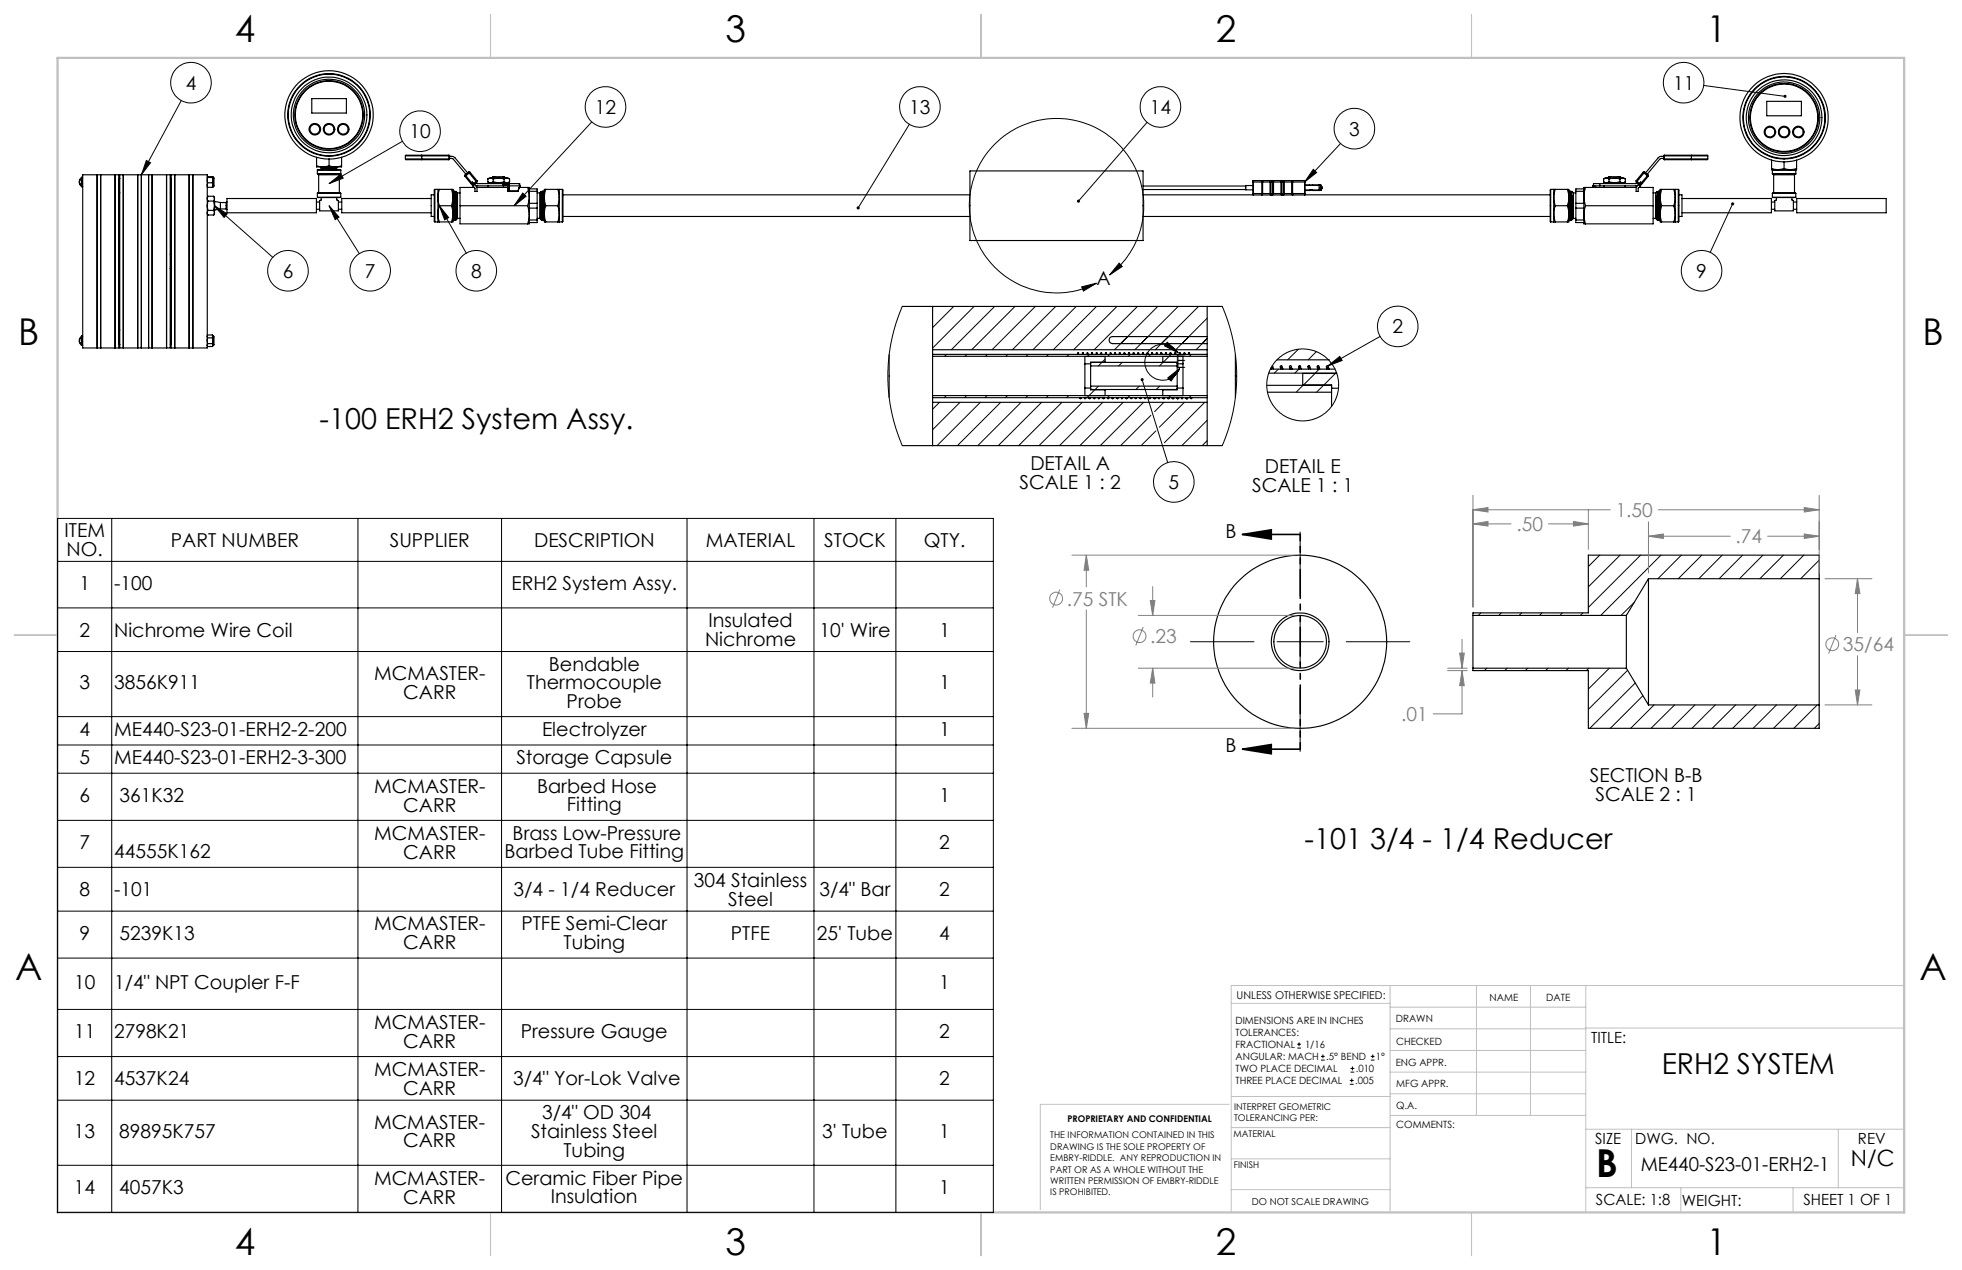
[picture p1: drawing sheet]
<svg xmlns="http://www.w3.org/2000/svg" width="432mm" height="279mm" viewBox="0 0 432 279" stroke-linecap="round" stroke-linejoin="round" font-family="sans-serif">
<g fill="none" stroke="#c0c0c0" stroke-width=".22">
<path d="M305.9 216.8v49.9M324.9 216.8v28.6M336.8 216.8v28.6M349 216.8v49.9M419.1 216.8h-148.1v49.9M271 220.7h34.9M305.9 231.1h43.1M305.9 226.3h43.1M305.9 221.6h43.1M305.9 235.9h43.1M349 226.2h70.1M270.5 243h-41.5v23.2"/>
<path d="M271 255h34.9M271 248.1h35M271 241.2h35M305.9 240.6h43.1M306 245.4h43M349 248.4h70.1M359.1 248.4v12.9M404.6 248.4v12.9M271 261.7h34.9M349 261.3h70.1M369.9 261.3v5.4M394.6 261.3v5.4"/>
</g>
<path d="M108 3.2v9.5M215.9 3.2v9.5M323.8 3.2v9.5M3.1 139.7h9.6M419.1 139.7h9.5M108 266.7v9.6M215.9 266.7v9.6M323.8 266.7v9.6" fill="none" stroke="#c0c0c0" stroke-width=".25"/>
<path d="M12.7 12.7h406.4v254h-406.4z" fill="none" stroke="#c0c0c0" stroke-width=".5"/>
<g fill="none" stroke="#000" stroke-width=".25">
<path d="M17.5 40v.1M17.5 39.9v.1M17.5 39.6v.3M17.5 39.6h.1M18 39h.1M18 39l-.5 .6M18 39v2.1M18.1 39l.1 .1M18.1 39v2.1M18.2 38.5h7.9v38.1h-7.9zM21.4 38.5v38.1M22.2 38.5v38.1"/>
<path d="M25.3 38.5v38.1M26.1 39.3v3.1M26.1 39.3h.1M26.1 39.3h.3M26.4 38.5h11.1v38.1h-11.1zM27.1 38.5v38.1M30.3 38.5v38.1M31.1 38.5v38.1M32.7 38.5v38.1M33.5 38.5v38.1M36.7 38.5v38.1M37.5 39.3h.2"/>
<path d="M37.6 39.3v36.5M37.7 38.5h7.9v38.1h-7.9zM38.5 38.5v38.1M41.6 38.5v38.1M42.4 38.5v38.1M45.7 39.1v1.1M45.7 39.1h1M46.7 39.1l.1 .5M46.8 38.9l.3 .3v1.7l-.3 .2M46.8 39.6v1.1M46.8 38.9v.7M46.8 39.6l-.1 .6"/>
<path d="M46.8 38.9h-1.1v.2M46.8 38.9l-.1 .2M68.6 21.7h7.6v3.2h-7.6zM69.7 36.5l1.3 .2M69.7 36.5v.2h1.3M69.7 34.6v1.9M69.8 37.4h5.2M69.8 38.2h5.2M69.8 37.4v.8M70 38.3l.1 .2M70.1 38.5h4.6M70.1 38.5v3.9"/>
<path d="M70.7 36.7l.2 .2M70.7 37.1l.2 .2M70.9 36.9l-.2 .2M70.9 36.9h.1M71 36.7h2.8M71.1 36.7l-.4 .1 .5-.1M72.4 36.5l-1.4 .2M72.4 36.5l1.4 .2M72.4 35v1.5M73.9 37.1l.2 .2M73.9 36.8l-3 .1M73.9 37.1l-2.9 .2"/>
<path d="M73.9 37.1h.1M73.9 36.8l.2 .1M74.1 37.3h-.5M74.1 37.3h-.4M74.1 37.3h-.1M74.1 36.9l-.2 .2M74.1 36.9l-3.4 .2M74.1 37.3h-1.6M74.1 36.9h.1M74.1 37.3h.1M74.7 38.5v3.9M74.8 38.3l-.1 .2"/>
<path d="M75 37.4v.8M75.2 36.5l-1.4 .2M75.2 36.5v.2h-1.4M75.2 34.6v1.9M89.2 35l.2 .1h3.4M89.2 34.3h3.6M89.2 35h3.6M89.2 34.3v.7M92.8 34.1h-3.5l-.1 .2M92.8 34.1v.2M92.8 35v.1M92.8 34.1h6"/>
<path d="M92.8 34.3h6M92.8 35h6M92.8 35.1h6M92.8 34.3v.7M98.8 34.1v.2M98.8 35v.1M98.8 35h.2M98.8 34.3h.2M98.8 34.1l.2 .2M98.8 34.3v.7M99 35l-.2 .1M99 34.9h.7l2.9 3.4"/>
<path d="M99 34.4h.7l.4 .2 2.8 3.4M99 34.3v.7M102.3 38.8l1.3 1.6M102.4 38.5l-.1 .3M102.4 38.5l.1 .2M102.5 38.7l-.2 .1M102.5 38.7l1.3 1.5M103.1 37.9l.2 .2M103.1 37.9h.3M103.1 37.9l-.7 .6M103.3 38.1l-.8 .6M103.3 38.1l1.5 1.8"/>
<path d="M103.4 37.9l-.1 .2M103.4 37.9l1.6 1.8M104.8 39.9l.1 .2M104.8 39.9l-.6 .5M105 39.7l-.2 .2M105 39.7l-.1 .4M107.4 39.4v.6M107.9 39.2l-.5 .2M107.9 39.2l.6 .2M107.9 39.2h1.8M108.3 39.1h.3M108.3 39.1v.1"/>
<path d="M108.5 39.4v.6M108.6 39.1v.1M108.9 38.9h-.4l-.2 .2M108.9 38.9l-.3 .2M108.9 38.9h1.7M109.7 39.2l-1.2 .2M109.7 39.2l1.2 .2M109.7 39.2h1.8M110.6 38.9h.4l.2 .2M110.6 38.9l.2 .2M110.8 39.1h.4M110.8 39.1v.1"/>
<path d="M110.9 39.4v.6M111.2 39.1v.1M111.5 39.2l-.6 .2M111.5 39.2l.6 .2M112.1 39.4v.6M213.5 37.6h38.1v15.3h-38.1zM275.8 39.7v.3M275.8 39.7h1.9M277.7 39.7v.3M277.7 39.7l.2 .3M277.7 39.7h2.1M279.8 39.7l-.3 .3"/>
<path d="M279.8 39.7l-.1 .3M279.8 39.7h.2M280 39.7l.1 .3M280 39.7l.3 .3M280 39.7h2.2M282.2 39.7l-.3 .3M282.2 39.7l-.1 .3M282.2 39.7h.2M282.4 39.7l.1 .3M282.4 39.7l.2 .3M282.4 39.7h2.1M284.5 39.7l-.2 .3"/>
<path d="M284.5 39.7v.3M284.5 39.7h2.6M287.1 39.7v.3M287.1 39.7l.1 .3M352.9 39.4v.6M353.5 39.2l-.6 .2M353.5 39.2l.6 .2M353.5 39.2h1.8M353.9 39.1h.3M353.9 39.1v.1M354.1 39.4v.6M354.2 39.1v.1"/>
<path d="M354.5 38.9h-.5l-.1 .2M354.5 38.9l-.3 .2M354.5 38.9h1.7M355.3 39.2l-1.2 .2M355.3 39.2l1.2 .2M355.3 39.2h1.8M356.2 38.9h.4l.2 .2M356.2 38.9l.2 .2M356.4 39.1h.4M356.4 39.1v.1M356.5 39.4v.6M356.8 39.1v.1"/>
<path d="M357.1 39.2l-.6 .2M357.1 39.2l.6 .2M357.7 39.4v.6M360.1 39.7l.2 .2M360.1 39.7v.4M360.3 39.9l-.2 .2M360.3 39.9l.5 .5M361.6 37.9l.2 .2M361.6 37.9h.4M361.6 37.9l-1.5 1.8M361.8 38.1l-1.5 1.8M361.8 38.1l.7 .6"/>
<path d="M362 37.9l-.2 .2M362 37.9l.7 .6M362.5 38.7l.2 .1M362.5 38.7l-1.2 1.5M362.7 38.5l-.2 .2M362.7 38.5v.3M362.7 38.8l-1.2 1.6M366.1 35h.2M366.1 35l.2 .1M366.1 34.3h.2M366.1 34.4h-.8l-.3 .2-2.8 3.4M366.1 34.9l-.8 .1-2.8 3.3"/>
<path d="M366.1 34.3v.7M366.3 35v.1M366.3 34.1l-.2 .2M366.3 34.1v.2M366.3 34.3v.7M366.3 34.1h6M366.3 34.3h6M366.3 35h6M366.3 35.1h6M372.3 34.1h3.5v.2M372.3 34.1v.2M372.3 35v.1"/>
<path d="M372.3 34.3h3.5M372.3 35h3.5M372.3 34.3v.7M375.8 35l-.1 .1h-3.4M375.8 34.3v.7M388.8 22.3h7.7v3.2h-7.7zM389.9 37.1l1.4 .2M389.9 35.2v2.1h1.4M390.1 38.2h5.1M390.1 37.4h5.1M390.1 37.4v.8M390.2 37.3l-.1 .1"/>
<path d="M390.3 38.3v.2M390.3 38.5h4.6M390.3 38.5v3.9M391.3 37.3h2.7M392.6 37.1l-1.3 .2M392.6 37.1l1.4 .2M392.6 35.6v1.5M394.9 38.5v3.9M395 38.3l-.1 .2M395.1 37.3l.1 .1M395.2 37.4v.8M395.4 37.1l-1.4 .2"/>
<path d="M395.4 37.1v.2h-1.4M395.4 35.2v1.9M17.5 40.2v.3M17.5 40.1v.1M17.5 40.5l.5 .6M17.5 40.5h.1M18 41.1h.1M18.2 41l-.1 .1M26.1 42.4h.1M26.1 42.4h.3M37.5 42.4h.2M37.5 55.9h.1"/>
<path d="M37.5 59.1h.1M45.6 47l.2 .3M45.6 41.1l.1 .1M45.7 40.2v1M45.7 40.2h1M45.7 41.2h1M45.8 46.3l-.2 .5 .2 .5M45.8 44.2l-.2 1.1 .2 1M45.8 43.2l-.2 .5 .2 .5M45.8 43.2l-.2 .3M45.8 46.3h1.2M45.8 47.3h1.2"/>
<path d="M45.8 44.2h1.2M45.8 43.2h1.2M46.7 40.2l.1 .5M46.8 40.7v.4M46.8 41.1l-.1 .1M46.8 40.7l-.1 .5M47 46.3l.2 .5M47 44.2l.2 1.1M47 43.2l.2 .5M47.2 44.2v.1M47.2 46.8l-.2 .5M47.2 45.3l-.2 1"/>
<path d="M47.2 43.7l-.2 .5M47.2 45.3v1.5M47.2 43.7v1.6M47.2 46.2h.1M47.2 44.3v1.9M47.2 44.3l1.3 .3M48.5 44.6v1.4M48.5 46l-1.3 .2M48.5 44.6h1.3M48.5 46h1.3M49.8 46h.1M49.8 44.6v1.4"/>
<path d="M49.8 44.5v.1M50 44.4v1.7M50 43.7h19.6v3.1h-19.6zM69.6 44.5h.7M69.6 46h.7M69.8 42.5h5.2M69.8 43.4h5.2M69.8 42.5v.9M70.1 42.4l-.1 .1M70.1 42.4h4.6M70.7 43.5v.6h-.4v2.3h4.2v-2.3h-.3l-.1-.6M74.5 44.5h.7"/>
<path d="M74.5 46h.7M74.7 42.4l.1 .1M75 42.5v.9M94.9 43.7h-19.7v3.1h19.7M95.6 42.9h-.7v4.7h.7M95.7 41.7v7.1M95.7 41.7l-.1 .1v6.9l.1 .1M95.7 48.8h.7M95.7 41.7h.7M96.4 43.5l.3 1.8M96.4 43.5v3.5M96.4 47l.3 1.8"/>
<path d="M96.4 47v1.8M96.4 41.7v1.8M96.4 48.8h.3M96.4 41.7h.3M96.7 41.7l-.3 1.8M96.7 45.3l-.3 1.7M96.7 48.8h2.7M96.7 41.7h2.7M96.7 45.3h2.7M99.4 41.7l.3 1.8M99.4 45.3l.3 1.7M99.4 41.7h.3v1.8"/>
<path d="M99.7 43.5l-.3 1.8M99.7 47l-.3 1.8M99.7 43.5v3.5M99.7 47v1.8h-.3M99.7 42.8l.1 5.4M99.7 44.7l.1 3.5M99.8 42.1l-.1 .2M99.8 48.2l-.1 .2M99.8 42.1l.1 6.3M99.8 42.1h.1M99.8 48.2h.1M99.8 48.2l.1 .2"/>
<path d="M99.8 42.1l.1 .2M99.8 42.1l.2 6.3M99.9 42.3l.2 5.9M99.9 48.4h.1M99.9 42.3h.1M100 42.3l.1 5.9M100.1 42.1l-.1 .2M100.1 48.2l-.1 .2M100.1 42.1l.2 6.3M100.1 42.1h.1M100.1 48.2h.1M100.1 48.2l.2 .2"/>
<path d="M100.1 42.1l.2 6.3 .1-.2M100.1 42.1l.2 .2M100.3 42.3l.1 5.9M100.3 48.4h.1M100.3 42.3h.1M100.4 42.2l-.1 .1M100.4 42.1l.1 6.1M100.4 42.1l.3 .3M100.4 48.2h.1M100.7 42.4v5.6M100.7 42.4h.5M100.7 48h.5"/>
<path d="M100.7 48l-.2 .3M101.2 45.3h14.9M103.6 40.4l.6 .6M103.8 40.2l.4 .5M103.8 40.2l.2-.2 .4 .5M103.8 40.2l-.2 .2M104.2 41l.3 .4v.7h.5v-.9M104.2 40.7v.3M104.4 40.5l.7 .4h6.7M104.4 41.2h-3.2v8h14.9M104.4 40.5l-.2 .2M104.4 40.5l.6 .7"/>
<path d="M104.7 40.2l.3 .2h6.8M104.9 40.1l-.5 .4M105 41.2h6.8M107.4 40l.5 .2M107.4 40.9v.3M107.9 40.2v.2M107.9 40.2h1.8M108.5 40l-.6 .2M108.5 40l1.2 .2M109.7 40.2h1.8M110.7 40.7l.1 .2M110.7 40.7h1.1"/>
<path d="M110.7 40.5v.2M110.7 40.5h1M110.8 40.4l-.1 .1M110.9 40l-1.2 .2M110.9 40l.6 .2M111.5 40.2v.2M111.7 40.5l.3 .4M111.8 42l.1 .1M111.8 42h.1M111.8 40.4l.3 .2v.3M111.8 40.4l-.1 .1M111.8 40.4h2.3"/>
<path d="M111.8 40.7v1.3M111.8 42h.2M111.9 42.1h.2M112 40.9h.1M112 42h.1M112 42l.1 .1M112 40.9v1.1M112.1 42.1h1.8M112.1 40.9h2.3M112.1 42v.1M112.1 42h1.9M112.1 40.9v1.1"/>
<path d="M112.1 40l-.6 .2M114 42l-.1 .1M114 42h.1M114.1 40.4l.2 .1 .1 .4M114.1 40.4h.3v.2M114.3 41.2h1.8M114.4 41l-.4 1M114.4 40.9v.1M114.4 41l-.1 .1M114.4 41h.1M116.1 45.3l.4 1.9M116.1 41.2l.4 2.1"/>
<path d="M116.1 41.2h.4v.4M116.5 47.2l-.4 2M116.5 43.3l-.4 2M116.5 43.3v1.4M116.5 44.7v1.1M116.5 45.8v1.4M116.5 41.6v.5M116.5 42.1v1.2M116.5 48.4v.6M116.5 49v.2h-.4M116.5 47.2v1.2M116.5 41.6h1.7v.5"/>
<path d="M116.5 42.1h1.7M116.5 48.4h1.7M116.5 45.8h1.7M116.5 44.7h1.7M118.2 44.7v1.1M118.2 48.4v.6h-1.7M118.2 42.4h.6M118.2 48h.6M118.2 42.1v2.6M118.2 45.8v2.6M118.8 42.4v5.6M118.8 48l.2 .3"/>
<path d="M119 48.2h.1M119.1 48.2l.1 .2M119.1 42.2l.1 .1M119.1 42.1l-.1 6.1M119.1 42.1l-.3 .3M119.2 42.3l-.2 5.9M119.2 48.4h.1M119.2 42.3h.1M119.2 42.3l-.1 5.9M119.3 48.2l-.1 .2M119.3 42.1l-.1 .2M119.3 42.1l-.1 6.3"/>
<path d="M119.3 42.1h.1M119.3 48.2h.1M119.4 42.1l.1 .2M119.4 48.2l.1 .2M119.4 42.1l-.2 6.3M119.5 42.3l-.2 5.9M119.5 48.4h.1M119.5 42.3h.1M119.6 42.3l-.2 5.9M119.7 48.2l-.1 .2M119.7 42.1l-.1 .2M119.7 42.1l-.2 6.3"/>
<path d="M119.7 42.1h.1M119.7 48.2h.1M119.7 42.1l.1 .2M119.7 48.2l.1 .2M119.7 42.1l-.1 6.3M119.8 43.5l.3 1.8M119.8 47l.3 1.8M119.8 43.5v3.5M119.8 47v1.8h.3M119.8 42.8l-.1 5.4M119.8 44.7l-.1 3.5M120.1 41.7l-.3 1.8"/>
<path d="M120.1 45.3l-.3 1.7M120.1 41.7h-.3v1.8M120.1 48.8h2.7M120.1 41.7h2.7M120.1 45.3h2.7M122.8 41.7l.3 1.8M122.8 45.3l.3 1.7M122.8 41.7h.3M122.8 48.8h.3M123.1 43.5l-.3 1.8M123.1 47l-.3 1.8M123.1 43.5v3.5"/>
<path d="M123.1 41.7v1.8M123.1 47v1.8M123.1 48.8h.7M123.1 41.7h.7M123.8 41.7v7.1M123.8 41.7l.1 .1v6.9l-.1 .1M123.9 42.9h89.6M123.9 47.6h89.6M251.6 40.9h22.6M251.6 41.7h22.6M251.6 42.9h24.2M251.6 47.6h89.6"/>
<path d="M275.8 42.6v.3M275.8 42.6h.1M275.8 40h.1M275.8 40.8h-1.6v1h1.6M275.8 40v2.6M275.8 40h1.9M275.8 42.9h1.9M275.8 42.6h1.9M277.7 42.9h2.1M277.7 42.6v.3M277.7 42.6h.2M277.7 40h.2"/>
<path d="M277.7 40v2.6M277.9 42.6l-.2 .3M277.9 40h1.6M277.9 42.6h1.6M277.9 40v2.6M279.5 40h.2M279.5 42.6l.3 .3M279.5 42.6h.2M279.5 40v2.6M279.7 42.6l.1 .3M279.7 40h.4M279.7 42.6h.4"/>
<path d="M279.7 40v2.6M279.8 42.9h.2M280 42.9h2.2M280.1 42.6l-.1 .3M280.1 40h.2M280.1 42.6h.2M280.1 40v2.6M280.3 42.6l-.3 .3M280.3 40h1.6M280.3 42.6h1.6M280.3 40v2.6M281.9 42.6l.3 .3"/>
<path d="M281.9 42.6h.2M281.9 40h.2M281.9 40v2.6M282.1 42.6l.1 .3M282.1 40h.4M282.1 42.6h.4M282.1 40v2.6M282.2 42.9h.2M282.4 42.9h2.1M282.5 42.6l-.1 .3M282.5 40h.1M282.5 42.6h.1"/>
<path d="M282.5 40v2.6M282.6 42.6l-.2 .3M282.6 40h1.7M282.6 42.6h1.7M282.6 40v2.6M284.3 40h.2M284.3 42.6l.2 .3M284.3 42.6h.2M284.3 40v2.6M284.5 42.6v.3M284.5 40h2.6M284.5 42.6h2.6"/>
<path d="M284.5 40v2.6M284.5 42.9h2.6M287.1 42.6v.3M287.1 40h.1M287.1 42.6h.1M287.1 40v2.6M287.2 42.6l-.1 .3M287.2 40.8h3.1M287.2 41.8h3.1M287.2 40.7h1M287.2 41.9h1M287.2 42.9h54"/>
<path d="M287.2 40v2.6M288.2 40.7l.2 .1M288.2 40.7v.1M288.2 41.8v.1M288.4 41.8l-.2 .1M288.4 40.8h.1M288.4 41.8h.1M288.7 41.8h.1M288.7 41.8l.2 .1M288.7 40.8h.1M288.9 40.7l-.2 .1M288.9 41.8v.1"/>
<path d="M288.9 40.7v.1M288.9 40.7h1.4M288.9 41.9h1.4M290.3 40.8h.2M290.3 40.7h.2M290.3 40.8v1M290.3 40.7v.1M290.3 41.8v.1M290.5 41.8h.1M290.5 41.8h-.2M290.5 41.9h.1M290.5 41.9h-.2"/>
<path d="M290.5 40.7h.1M290.5 41.3h.1M290.5 40.8h.1M290.6 40.9h.1M290.6 41.8h.1M290.6 41.3h.1M290.6 40.7v.1M290.6 41.3h-.1M290.6 41.3v.5M290.6 40.9v.4M290.6 41.3l.3 .1M290.6 40.9l.3 .3"/>
<path d="M290.6 41.8l-.1 .1M290.6 40.8l.3 .4M290.6 40.8v.1M290.9 41.4l-.3 .4M290.9 41.2l-.3 .1M341.3 41.7v7.1M341.3 48.8h.6M341.3 41.7h.6M341.9 43.5l.4 1.8M341.9 43.5v3.5M341.9 47l.4 1.8M341.9 41.7v1.8"/>
<path d="M341.9 47v1.8M341.9 48.8h.4M341.9 41.7h.4M342.3 45.3l-.4 1.7M342.3 41.7l-.4 1.8M342.3 48.8h2.6M342.3 41.7h2.6M342.3 45.3h2.6M344.9 45.3l.4 1.7M344.9 41.7l.4 1.8M344.9 41.7h.4v1.8M345.3 47l-.4 1.8"/>
<path d="M345.3 43.5l-.4 1.8M345.3 43.5v3.5M345.3 47v1.8h-.4M345.4 48.2l-.2 .2M345.4 42.1l-.2 .2M345.4 42.1l-.1 3.7M345.4 42.1h.1M345.4 48.2h.1M345.4 42.1l.1 .2M345.4 48.2l.1 .2M345.4 42.1l-.1 5.8M345.5 42.3l-.1 5.9"/>
<path d="M345.5 48.4h.1M345.5 42.3h.1M345.7 48.2l-.2 .2M345.7 42.1l-.2 .2M345.7 42.1l-.2 6.3M345.7 42.1h.1M345.7 48.2h.1M345.7 42.1l.1 .2M345.7 48.2l.1 .2M345.8 42.3l-.1 5.9M345.8 48.4h.1M345.8 42.3h.1"/>
<path d="M345.9 42.3l-.2 5.9M345.9 47.8v.6l.1-.2M345.9 45.7l-.1 2.7M345.9 45.7v2.1M346 42.2l-.1 .1M346 42.1l-.1 3.6M346 42.1l.3 .3M346 48.2h.1M346.1 43.1l-.2 4.7M346.1 43.1l-.1 5.1M346.1 43.1v5.1M346.3 42.4v5.6"/>
<path d="M346.3 48l-.2 .3M346.3 42.4h.5M346.3 48h.5M346.8 44.7v1.1M346.8 48.4v.6h1.8M346.8 42.1h1.8M346.8 48.4h1.8M346.8 45.8h1.8M346.8 44.7h1.8M346.8 42.1v2.6M346.8 45.8v2.6M348.6 47.2l.3 2"/>
<path d="M348.6 45.8v1.4M348.6 44.7v1.1M348.6 43.3v1.4M348.6 43.3l.3 2M348.6 49v.2h.3M348.6 48.4v.6M348.6 47.2v1.2M348.6 41.6v.5M348.6 42.1v1.2M348.6 41.6h-1.8v.5M348.9 45.3l-.3 1.9M348.9 41.2l-.3 2.1"/>
<path d="M348.9 41.2h-.3v.4M348.9 41.2h11.2M348.9 45.3h14.9M350.6 41l.2 .1M350.6 40.9h.1M350.6 41h.1M350.6 40.9v.1M350.7 41l.1 .1M350.7 41h.3M350.7 40.6v.3M350.7 40.7v.2M350.7 41.1l.1 .1"/>
<path d="M350.8 41.1h.2M350.8 41.1l.1 .1M351 41v.1M351 40.9v.1M351 41.1l.2 .1M352.1 40.4h-1.4v.5h1.4M352.1 40.4v.5M352.9 40l.6 .2M353 40.9v.3M353.5 40.2h1.8M353.5 40.2v.2M354.1 40l-.6 .2"/>
<path d="M354.1 40l1.2 .2M355.3 40.2h1.8M356.5 40l-1.2 .2M356.5 40l.6 .2M357.2 40.2v.2M357.6 40.9v.3M357.7 40l-.6 .2M360.1 40.1l.6 .4M360.3 40.2l-.3 .2h-7.9M360.7 40.5l-.8 .4h-7.8M360.7 41.2h3.1v8h-14.9M360.7 40.5l.2 .2"/>
<path d="M360.7 40.5l-.6 .7M360.9 40.7v.3M360.9 41l-.4 .4v.7h-.4v-.9M361.3 40.2l-.4 .5M361.3 40.2l-.2-.2-.4 .5M361.3 40.2l.2 .2M361.5 40.4l-.6 .6M363.8 42.4h.6M363.8 48h.6M364.4 42.4v5.6M364.4 48l.2 .3M364.5 43.1l.2 5.1"/>
<path d="M364.5 43.1l.2 4.7M364.7 48.2l.1 .2M364.7 42.2l.1 .1M364.7 42.2v3.5M364.7 42.1l-.3 .3M364.7 45.7l.1 2.7M364.7 47.8l.1 .6M364.7 45.7v2.1M364.7 48.4h.1M364.8 42.3l.1 5.9M364.8 42.3h.1M364.8 42.3l.2 5.9"/>
<path d="M364.9 48.2l-.1 .2M364.9 42.1l-.1 .2M364.9 42.1l.2 6.3M364.9 42.1h.1M364.9 48.2h.1M365 42.1l.1 .2M365 48.2l.1 .2M365 42.1l.1 6.3M365.1 42.3l.2 5.9M365.1 48.4h.1M365.1 42.3h.1M365.3 48.2l-.2 .2"/>
<path d="M365.3 42.1l-.2 .2M365.3 42.1l.1 5.8M365.3 42.1h.1M365.3 48.2h.1M365.3 42.1l.1 .2M365.3 48.2l.1 .2M365.3 42.1l.1 3.7M365.4 47l.3 1.8M365.4 43.5l.3 1.8M365.4 43.5v3.5M365.4 47v1.8h.3M365.7 45.3l-.3 1.7"/>
<path d="M365.7 41.7l-.3 1.8M365.7 41.7h-.3v1.8M365.7 48.8h2.7M365.7 41.7h2.7M365.7 45.3h2.7M368.4 45.3l.3 1.7M368.4 41.7l.3 1.8M368.4 48.8h.3M368.4 41.7h.3M368.7 47l-.3 1.8M368.7 43.5l-.3 1.8M368.7 43.5v3.5"/>
<path d="M368.7 47v1.8M368.7 41.7v1.8M368.7 48.8h.7M368.7 41.7h.7M369.4 41.7v7.1M369.4 41.7l.1 .1v6.9l-.1 .1M369.5 42.9h.7v4.7h-.7M370.2 43.7h19.7v3.1h-19.7M389.9 44.5h.7M389.9 46h.7M390.1 42.5h5.1M390.1 43.4h5.1"/>
<path d="M390.1 42.5v.9M390.3 42.4v.1M390.3 42.4h4.6M390.9 43.5v.5l-.3 .1v2.3h4.1v-2.3h-.3v-.6M394.7 44.5h.7M394.7 46h.7M394.9 42.4l.1 .1M395.2 42.5v.9M395.4 43.7h19.7v3.1h-19.7zM17.5 74.9v.5M17.5 74.9h.1M17.5 75.4l.5 .6"/>
<path d="M17.5 75.4h.1M17.5 74.5v.4M17.5 74.5h.1M18 76h.1M18 73.9h.1M18 73.9l-.5 .6M18 73.9v2.1M18.1 73.9l.1 .1M18.1 73.9v2.1M18.2 76h-.1M26.1 72.6v3.2M26.1 72.6h.1"/>
<path d="M26.1 75.8h.1M26.1 75.8h.3M26.1 72.6h.3M37.5 75.8h.2M37.5 72.6h.2M45.6 76.1l.1 .1M45.7 75.6v.6M45.7 74.3v1.3M45.7 73.7v.6M45.7 73.7l-.1 .2M45.7 75.6h1M45.7 76.2h1"/>
<path d="M45.7 74.3h1M45.7 73.7h1M46.7 75.6l.1 .3M46.7 74.3l.1 .7M46.7 73.7l.1 .3M46.7 73.7l.1 .2M46.8 73.9l.3 .2v1.7l-.3 .3M46.8 75l-.1 .6M46.8 74v1M46.8 73.9v.1M46.8 75.9v.2M46.8 75v.9"/>
<path d="M46.8 76.1l-.1 .1M46.8 75.9l-.1 .3M46.8 74l-.1 .3M195.7 78v9.4M198.6 67.4h70.4M205.2 67.4v30.6M205.2 76.9h60.5M205.2 78.4h60.5M205.2 78h60.5M237.3 77.8v.2M238.4 77.7l-.1 .3M238.8 78.4v1.6"/>
<path d="M239.4 77.7v.3M240 79.7h19.1M240.3 77.8h.2M240.4 77.8v.2M241.4 77.8h.1M241.4 77.8v.2M242.5 77.8l-.1 .2M243.2 79.7h-3.2v.8M243.2 78.4v1.3M243.4 77.8v.2M244.4 77.8h.1M244.5 77.8l-.1 .2"/>
<path d="M245.5 77.9v.1M246.4 77.8v.2M246.6 77.8v.2M247.4 77.8v.2M247.6 77.8v.2M248.4 77.8v.2M248.6 77.8v.2M249.4 77.8v.2M249.6 77.8l.1 .2M250.4 77.8v.2M250.6 77.8l.1 .2M251.5 77.8v.2"/>
<path d="M251.6 77.8l.1 .2M252.4 77.8l.1 .2M252.7 77.8v.2M253.5 77.8v.2M253.6 77.8l.1 .2M254.5 77.8v.2M254.7 77.8v.2M255.5 77.6v.1M255.5 77.8v.2M255.7 77.8l.1 .2M255.9 79.7h3.2v.8M255.9 78.4v1.3"/>
<path d="M256.5 77.6v.1M256.5 77.8v.2M256.7 77.8l.1 .2M257.5 77.8l.1 .2M257.5 77.6v.1M257.7 77.8l.1 .2M258.6 77.8v.2M258.7 77.8l.1 .2M259.6 77.8v.2M259.8 77.8v.2M260.3 78.4v1.6M260.6 77.9v.1"/>
<path d="M260.8 77.8v.2M261.6 77.8v.2M261.8 77.8v.2M265.7 74h-20.8a.78 .78 0 0 0-.8 .8 .78 .78 0 0 0 .8 .8h20.8M265.7 67.4v30.6M271.9 78v9.4M281 79.2h11.4M198.6 98h70.4M205.2 88.5h60.5M205.2 87h60.5M205.2 87.5h60.5M237.7 87.5l.1 .2"/>
<path d="M237.9 87.5v.1M238.7 87.5v.1M238.7 87.6l.1 .1M238.8 80v5.4M238.8 80h1.2M238.8 85.4h1.2M238.8 85.4v1.6M238.9 87.5v.1M239.7 87.6l.1 .1M239.7 87.5v.1M239.9 87.5v.1M240 80.5v4.4"/>
<path d="M240 84.9v.9h3.2M240 85.7h19.1M240 84.9h19.1M240 80.5h19.1M240.7 87.5l.1 .2M240.9 87.5v.1M241.7 87.5l.1 .2M242 87.5v.1M242.7 87.5v.1M242.8 87.6l.1 .1M243 87.5v.1M243.2 85.7v1.3"/>
<path d="M243.8 87.5l.1 .2M244 87.5v.1M244.8 87.5l.1 .2M245 87.5v.1M245.8 87.5l.1 .2M246 87.5v.1M246.8 87.5l.1 .2M247.1 87.5v.1M247.8 87.5v.1M247.9 87.6v.1M248.1 87.5v.1M248.9 87.6h.1"/>
<path d="M248.8 87.5v.1M249.1 87.5v.1M249.9 87.6v.1M249.9 87.5v.1M250.1 87.5v.1M250.9 87.5v.1M250.9 87.6h.1M251.1 87.5v.1M251.9 87.5v.1M251.9 87.6h.1M252.1 87.5v.1M252.9 87.5v.1"/>
<path d="M253.2 87.5v.1M253.9 87.5v.1M253.9 87.6l.1 .1M254.1 87.7h.1M254.1 87.5l.1 .1M254.2 87.6h.1M255 87.6v.1M255 87.5v.1M255.1 87.7h.1M255.2 87.6v.1M255.9 85.7v1.3M255.9 87.5l.1 .1"/>
<path d="M256.1 87.7h.1M257 87.5v.1M257 87.6v.1M257 87.7h.1M257.1 87.7h.1M257.2 87.5v.1M258 87.5v.1M258 87.6v.1M258.1 87.7h.1M258.2 87.7h.1M259 87.5v.1M259.1 87.7h.1"/>
<path d="M259.1 80.5v4.4M259.1 84.9v.9h-3.2M259.1 80h1.2M259.1 85.4h1.2M259.2 87.7h.1M260 87.6l.1 .1M260 87.5v.1M260.1 87.7h.1M260.2 87.7h.1M260.3 80v5.4M260.3 85.4v1.6M261 87.5l.1 .1"/>
<path d="M261.1 87.7h.1M261.2 87.7h.1M262 87.5l.1 .1M278.8 84.8h14.3M278.9 86.3h14.2M279.2 82.1h15M279.6 81.2h14.2M280 80.5a.24 .24 0 0 1 .1 .3 .24 .24 0 0 1-.3 .1v.3M280.2 80.9l.1 .3M281.8 80.9l.1 .3M282.2 80.9l.1 .3M283.9 80.9v.3"/>
<path d="M284.2 80.9l.1 .3M285.9 80.6h.1M285.9 80.9v.3M286.2 80.9l.2 .3M286.7 84.7h6.4v1.6M287.9 80.6h.1M287.9 80.9l.1 .3M288.3 80.9l.1 .3M289.9 80.6h.1M289.9 80.9l.1 .3M290.3 80.9l.1 .3M292 80.9v.3"/>
<path d="M292.3 80.9l.2 .3M293.1 86.3v3.1M293.1 85.4h1.5M294.2 82.2h-7.5v2.6M324.2 135.4v11.6M324.2 135.4h33.7M357.9 135.4v11.6M362.8 127.3v27.8M362.8 127.3h37.6M362.8 127.3l-4.9 8.1M400.4 127.3v27.8M400.4 127.3v-5.2h-50.8v12.7h-25.4v.6"/>
<path d="M324.2 147v.5h25.4v12.7h50.8v-5.1M324.2 147h33.7M357.9 147l4.9 8.1M362.8 155.1h37.6"/>
<circle cx="69.3" cy="28.4" r="1.06"/>
<circle cx="69.3" cy="28.4" r="1.27"/>
<circle cx="72.4" cy="25.3" r="7.9"/>
<circle cx="72.4" cy="25.3" r="7.5"/>
<circle cx="72.4" cy="25.3" r="9.7"/>
<circle cx="72.4" cy="25.3" r="8.3"/>
<circle cx="72.4" cy="25.3" r="9.1"/>
<circle cx="72.4" cy="25.3" r="7.4"/>
<circle cx="72.4" cy="28.4" r="1.06"/>
<circle cx="72.4" cy="25.3" r="9"/>
<circle cx="72.4" cy="28.4" r="1.27"/>
<circle cx="75.5" cy="28.4" r="1.26"/>
<circle cx="75.6" cy="28.4" r="1.07"/>
<circle cx="389.5" cy="29.1" r="1.08"/>
<circle cx="389.5" cy="29" r="1.28"/>
<circle cx="392.6" cy="29" r="1.28"/>
<circle cx="392.6" cy="25.9" r="9.1"/>
<circle cx="392.6" cy="25.9" r="7.4"/>
<circle cx="392.6" cy="25.9" r="8.3"/>
<circle cx="392.6" cy="25.9" r="9"/>
<circle cx="392.6" cy="25.9" r="9.7"/>
<circle cx="392.6" cy="25.9" r="7.5"/>
<circle cx="392.7" cy="25.9" r="7.9"/>
<circle cx="392.7" cy="29.1" r="1.08"/>
<circle cx="395.8" cy="29.1" r="1.07"/>
<circle cx="395.8" cy="29" r="1.28"/>
<circle cx="237.3" cy="77.7" r=".12"/>
<circle cx="238.3" cy="77.7" r=".12"/>
<circle cx="239.3" cy="77.7" r=".11"/>
<circle cx="240.3" cy="77.7" r=".11"/>
<circle cx="241.3" cy="77.7" r=".12"/>
<circle cx="242.4" cy="77.7" r=".12"/>
<circle cx="243.4" cy="77.7" r=".12"/>
<circle cx="244.4" cy="77.7" r=".12"/>
<circle cx="245.4" cy="77.7" r=".11"/>
<circle cx="246.4" cy="77.7" r=".12"/>
<circle cx="247.4" cy="77.7" r=".12"/>
<circle cx="248.5" cy="77.7" r=".12"/>
<circle cx="249.5" cy="77.7" r=".12"/>
<circle cx="250.5" cy="77.7" r=".11"/>
<circle cx="251.5" cy="77.7" r=".11"/>
<circle cx="252.5" cy="77.7" r=".12"/>
<circle cx="253.5" cy="77.7" r=".12"/>
<circle cx="254.6" cy="77.7" r=".12"/>
<circle cx="255.6" cy="77.7" r=".11"/>
<circle cx="256.6" cy="77.7" r=".11"/>
<circle cx="257.6" cy="77.7" r=".12"/>
<circle cx="258.6" cy="77.7" r=".12"/>
<circle cx="259.7" cy="77.7" r=".12"/>
<circle cx="260.7" cy="77.7" r=".11"/>
<circle cx="261.7" cy="77.7" r=".11"/>
<circle cx="237.8" cy="87.6" r=".12"/>
<circle cx="238.8" cy="87.6" r=".12"/>
<circle cx="239.8" cy="87.6" r=".12"/>
<circle cx="240.8" cy="87.6" r=".11"/>
<circle cx="241.9" cy="87.6" r=".12"/>
<circle cx="242.9" cy="87.6" r=".12"/>
<circle cx="243.9" cy="87.6" r=".12"/>
<circle cx="244.9" cy="87.6" r=".11"/>
<circle cx="245.9" cy="87.6" r=".11"/>
<circle cx="246.9" cy="87.6" r=".12"/>
<circle cx="248" cy="87.6" r=".12"/>
<circle cx="249" cy="87.6" r=".12"/>
<circle cx="250" cy="87.6" r=".11"/>
<circle cx="251" cy="87.6" r=".1"/>
<circle cx="252" cy="87.6" r=".12"/>
<circle cx="253" cy="87.6" r=".12"/>
<circle cx="254.1" cy="87.6" r=".12"/>
<circle cx="255.1" cy="87.6" r=".11"/>
<circle cx="256.1" cy="87.6" r=".11"/>
<circle cx="257.1" cy="87.6" r=".12"/>
<circle cx="258.1" cy="87.6" r=".12"/>
<circle cx="259.1" cy="87.6" r=".12"/>
<circle cx="260.1" cy="87.6" r=".11"/>
<circle cx="261.2" cy="87.6" r=".12"/>
<circle cx="262.2" cy="87.6" r=".12"/>
<circle cx="282" cy="80.7" r=".23"/>
<circle cx="284" cy="80.7" r=".23"/>
<circle cx="286" cy="80.7" r=".23"/>
<circle cx="288.1" cy="80.7" r=".23"/>
<circle cx="290.1" cy="80.7" r=".23"/>
<circle cx="292.1" cy="80.7" r=".23"/>
<circle cx="286.1" cy="141.2" r="19"/>
<circle cx="286.1" cy="141.2" r="5.8"/>
<circle cx="286.1" cy="141.2" r="6.3"/>
</g>
<g fill="none" stroke="#000" stroke-width=".22">
<path d="M375 18.8l17.9 2.4M32.2 35.3l.9 .5-2 2.7zM39.9 22.1l-8.8 16.4M88.6 31.1l-16.2 9.3M130.2 26.8l-17 18.5M200.1 27.3l-11.2 18.4M252.4 26.9l-15.1 17.3M289 37.3l.8 .7-2.7 2zM295 31.6l-7.9 8.4M47.2 45.3l2.8 1.8-.7 .7zM47.2 45.3l12.8 11.3M72.4 45.3l6.7 10.5"/>
<path d="M72.4 45.3l2.2 2.5-.8 .5zM72.4 40.4l2.6-2.1 .5 .9zM96.7 45.3l5.9 10.4M96.7 45.3l2 2.6-.8 .5zM115 42.5l.8 .7-2.6 2.1zM246.3 57.9l.7 .7-2.8 1.9zM381.3 44.8l-4.9 10.7M198.6 67.4l-1.5 3.9-.7 2.9-.7 3.7-.3 3.6 .1 4.3 .5 3.8 1 4 1.6 4.4M205.4 67.4l-.2 .2M208.4 78l-.5 .4M209.9 67.4l-4.7 4.7M212.8 78l-.4 .4"/>
<path d="M214.4 67.4l-9.2 9.2M217.3 78l-.4 .4M218.9 67.4l-9.5 9.5M221.8 78l-.4 .4M223.4 67.4l-9.5 9.5M226.3 78l-.5 .4M227.9 67.4l-9.6 9.5M230.8 78l-.5 .4M232.3 67.4l-9.5 9.5M235.3 78l-.5 .4M236.9 67.4l-9.6 9.5M238.1 63.1l3.2-.8-2.9 1.7z"/>
<path d="M239.8 78l-.5 .4M241.3 67.4l-9.5 9.5M243.2 79l-1.5 1.5M244.2 60.5a19.2 19.2 0 0 0-3-32.4 19.2 19.2 0 0 0-27.8 16.9 19.2 19.2 0 0 0 27.4 17.6l.5-.3M244.3 78l-.5 .4M244.5 77.7l-.1 .1M245.8 67.4l-9.5 9.5M247 79.7l-.8 .8M248.7 78l-.4 .4M250.3 67.4l-9.5 9.5M253.2 78l-.4 .4M253.6 77.6l-.2 .2"/>
<path d="M254.8 67.4l-9.5 9.5M255.9 79.7l-.7 .8M256.9 75.3l2.4 2.3-3-1.5zM257.2 74l-1.6 1.6M257.7 78l-1.7 1.7M259.3 67.4l-9.5 9.5M259.3 77.6a4 4 0 0 0-6.1-.8 4 4 0 0 0 .5 6.2 4 4 0 0 0 5.9-1.9M260.3 79.8l-.2 .2M261.7 74l-1.6 1.6M262.2 78l-.4 .4M263.8 67.4l-9.6 9.5M264.6 75.6l1.1-1.1-2.5 2.4"/>
<path d="M265.7 70l-6.9 6.9M269 67.4l1.2 3.2 .9 3.2 .8 3.8 .3 3.7-.2 5-.6 4-1.1 4.2-1.3 3.5M285.8 76.8l-2.4 2.4M289.7 77.4l-1.8 1.8M292.4 79.2h.1M303.7 74l-11.5 6.5M206.8 88.5l-1.6 1.5M208.2 87l-.4 .5M211.3 88.5l-6.1 6M212.7 87l-.4 .5M215.8 88.5l-9.6 9.5M217.2 87l-.4 .5"/>
<path d="M220.2 88.5l-9.5 9.5M221.7 87l-.4 .5M224.7 88.5l-9.5 9.5M226.2 87l-.5 .5M229.2 88.5l-9.5 9.5M230.7 87l-.4 .5M233.7 88.5l-9.5 9.5M235.2 87l-.5 .5M238.2 88.5l-9.5 9.5M240.9 85.8l-1.7 1.7M241.8 84.9l-.8 .8M242.7 88.5l-9.5 9.5"/>
<path d="M244.2 87l-.5 .5M247.2 88.5l-9.5 9.5M248.1 87.6l-.1 .1M248.6 87l-.4 .5M250.8 84.9l-.8 .8M251.4 83.5l5.6 18.3M251.7 88.5l-9.6 9.5M253.2 87l-.2 .1M253.3 91.4l-6.7 6.6M254.4 94.8l-3.3 3.2M255.2 84.9l-.7 .8M256.2 88.5l-2.1 2.1"/>
<path d="M257 83.1l2.6-2-1.9 2.7zM257.6 87l-.6 .7M260.7 88.5l-5.5 5.5M262.1 87l-.4 .5M265.1 88.5l-8.8 8.9M265.7 92.5l-5.6 5.5M265.7 96.9l-1.1 1.1M281.3 81.2l-.8 .9M282.1 80.5l-.3 .3M285.9 81.2l-.9 .9M286.8 84.8l-1.5 1.5M289.4 82.2l-2.5 2.5"/>
<path d="M290.3 81.2l-.8 .9M291.3 84.8l-1.6 1.5M292.2 80.5l2.7-2.1 .5 .9zM293.9 82.2l-2.5 2.5M294.1 81.9l-.2 .2M12.7 114.1h205.9v152.6h-205.9zM24.6 114.1v152.6M78.8 114.1v152.6M110.4 114.1v152.6M151.2 114.1v152.6M179.1 114.1v152.6M197.2 114.1v152.6"/>
<path d="M286.1 117.1v13.9M12.7 123.5h205.9M12.7 133.7h205.9M286.1 136.1v10.2M325.9 134.8l-.5 .6M330.4 134.8l-.6 .6M334.9 134.8l-.6 .6M339.4 134.8l-.6 .6M343.9 134.8l-.6 .6M348.4 134.8l-.6 .6M352.1 122.1l-2.5 2.5M356.6 122.1l-7 7"/>
<path d="M359.7 132.5l-2.9 2.9M361.1 122.1l-11.5 11.5M365.5 122.1l-13.2 13.3M370 122.1l-5.1 5.2M374.5 122.1l-5.1 5.2M379 122.1l-5.1 5.2M383.5 122.1l-5.1 5.2M388 122.1l-5.2 5.2M392.5 122.1l-5.2 5.2M397 122.1l-5.2 5.2M400.4 123.2l-4.1 4.1M12.7 143.3h205.9"/>
<path d="M12.7 157.7h205.9M262 141.2h14M281.1 141.2h10.1M286.1 151.3v14M296.3 141.2h14M327.2 147l-.5 .5M331.7 147l-.5 .5M336.2 147l-.5 .5M340.7 147l-.6 .5M345.2 147l-.6 .5M349.7 147l-.6 .5M354.2 147l-4.6 4.6"/>
<path d="M358.2 147.5l-8.6 8.6M359.9 150.2l-10 10M361.6 153.1l-7.2 7.1M364 155.1l-5.1 5.1M368.5 155.1l-5.1 5.1M373 155.1l-5.1 5.1M377.5 155.1l-5.1 5.1M382 155.1l-5.2 5.1M386.5 155.1l-5.2 5.1M391 155.1l-5.2 5.1M395.5 155.1l-5.2 5.1M399.9 155.1l-5.1 5.1"/>
<path d="M400.4 159.2l-1.1 1M12.7 163.9h205.9M12.7 170.1h205.9M12.7 180.5h205.9M12.7 190.8h205.9M12.7 200.4h205.9M12.7 210.8h205.9M12.7 222.1h205.9M12.7 232.4h205.9M12.7 242h205.9M12.7 256.4h205.9"/>
<circle cx="42" cy="18.2" r="4.5"/>
<circle cx="370.5" cy="18.2" r="4.5"/>
<circle cx="92.4" cy="28.9" r="4.5"/>
<circle cx="133.2" cy="23.5" r="4.5"/>
<circle cx="202.5" cy="23.5" r="4.5"/>
<circle cx="255.4" cy="23.5" r="4.5"/>
<circle cx="298.1" cy="28.3" r="4.5"/>
<circle cx="63.4" cy="59.6" r="4.5"/>
<circle cx="81.5" cy="59.6" r="4.5"/>
<circle cx="104.8" cy="59.6" r="4.5"/>
<circle cx="374.5" cy="59.6" r="4.5"/>
<circle cx="307.6" cy="71.8" r="4.5"/>
<circle cx="286.7" cy="84.7" r="7.9"/>
<circle cx="258.3" cy="106" r="4.5"/>
</g>
<g fill="none" stroke="#808080" stroke-width=".22">
<path d="M324.2 115.3l3.3-.6v1zM324.2 112.1l3.3-.4v.9zM324.2 109v24.6M324.2 115.3h8.4M324.2 112.1h30.2M340.8 115.3h8.8M346.3 114.7l3.3 .6-3.3 .4zM349.6 112.1v8.8M362.8 118l3.3-.5v1zM362.8 114.8v11.2M362.8 118h18M364.9 112.1h35.5"/>
<path d="M389 118h11.4M397.1 111.7l3.3 .4-3.3 .5zM397.1 117.5l3.3 .5-3.3 .5zM400.4 109v17M233.3 129.7l-1.7 4M235.9 122.1h49M239.1 122.1l.5 3.3h-1zM239.1 122.1v7M239.1 134.2v26M250.5 135.4h34.4M251.6 137.9l-1.6 4.1M253.2 132.1h1l-.5 3.3z"/>
<path d="M253.7 129v6.4M401.6 127.3h10.4M404.1 139.7l-1.7 4.1M408.8 127.3l.5 3.3h-1zM408.8 127.3v11.9M238.6 157h1l-.5 3.2zM250.5 147h34.4M253.7 147l.5 3.3h-1zM253.7 147v6.4M318.6 147h4.3M318.6 147.5h4.3M321.2 143.7h1.1l-.5 3.3z"/>
<path d="M321.8 147.5l.5 3.3h-1.1zM321.8 147.5v9.6h-6.4M321.8 140.7v6.3M401.6 155.1h10.4M408.3 151.8h1l-.5 3.3zM408.8 144.3v10.8M235.9 160.2h49"/>
<circle cx="232.4" cy="131.7" r="1.41"/>
<circle cx="250.8" cy="140" r="1.4"/>
<circle cx="403.2" cy="141.7" r="1.42"/>
</g>
<path d="M273.4 117.6l6.4-1v2zM273.4 117.6h12.7M273.4 164.8l6.4-1v2zM273.4 164.8h12.7" fill="none" stroke="#000" stroke-width=".35"/>
<path d="M286.2 117.6v47.2" fill="none" stroke="#000" stroke-width=".35" stroke-dasharray="6.3 1.3 1.3 1.3 1.3 1.3" stroke-dashoffset="5"/>
<g fill="#000">
<path d="M246.3 57.9l.7 .7-2.8 1.9zM238.1 63.1l3.2-.8-2.9 1.7zM32.2 35.3l.9 .5-2 2.7zM47.2 45.3l2.8 1.8-.7 .7zM72.4 45.3l2.2 2.5-.8 .5zM96.7 45.3l2 2.6-.8 .5zM381.1 44.6a.34 .34 0 0 0 0 .5 .34 .34 0 0 0 .5-.1 .34 .34 0 0 0-.1-.4l-.2 .2 .2-.2zM72.4 40.4l2.6-2.1 .5 .9zM392.6 21a.33 .33 0 0 0 .1 .5 .33 .33 0 0 0 .5-.3h-.3h.3a.33 .33 0 0 0-.2-.3 .33 .33 0 0 0-.4 .1zM115 42.5l.8 .7-2.6 2.1zM188.7 45.4l-.2 .4 .2 .2 .2-.3-.2 .3a.34 .34 0 0 0 .5-.3 .34 .34 0 0 0-.5-.3zM237.1 44l-.1 .3 .1 .2 .2-.3-.2 .3a.34 .34 0 0 0 .5 0 .34 .34 0 0 0 0-.5 .34 .34 0 0 0-.5 0zM289 37.3l.8 .7-2.7 2zM256.9 75.3l2.4 2.3-3-1.5zM257 83.1l2.6-2-1.9 2.7zM251.1 83.3a.34 .34 0 0 0 .2 .5 .34 .34 0 0 0 .4-.3 .34 .34 0 0 0-.5-.3l.2 .3-.2-.3zM292.2 80.5l2.7-2.1 .5 .9z"/>
<path d="M273.4 117.6l6.4-1v2zM273.4 164.8l6.4-1v2z"/>
</g>
<path d="M253.2 132.1h1l-.5 3.3zM253.7 147l.5 3.3h-1zM239.1 122.1l.5 3.3h-1zM238.6 157h1l-.5 3.2zM321.2 143.7h1.1l-.5 3.3zM321.8 147.5l.5 3.3h-1.1zM346.3 114.7l3.3 .6-3.3 .4zM324.2 115.3l3.3-.6v1zM324.2 112.1l3.3-.4v.9zM397.1 111.7l3.3 .4-3.3 .5zM362.8 118l3.3-.5v1zM397.1 117.5l3.3 .5-3.3 .5zM408.8 127.3l.5 3.3h-1zM408.3 151.8h1l-.5 3.3z" fill="#808080"/>
<g fill="none" stroke="#000" stroke-width=".22">
<path d="M285.5 230.6h.8M285.5 229.7h.8M285.9 229.3v.9M290.7 233.2h.8M290.7 232.4h.8M291.1 232v.8M297.1 238.5h.8M297.1 237.7h.8M297.2 235.9h.9M297.2 235.1h.9M297.5 237.3v.8M297.6 234.6v.9"/>
<path d="M301.7 233.2h.8M301.7 232.4h.8M302.1 232v.8"/>
</g>
<text font-size="8.5" x="351.3" y="259">B</text>
<g font-size="8.1">
<text x="51.7" y="9.3">4</text>
<text x="159.7" y="9.3">3</text>
<text x="267.6" y="9.3">2</text>
<text x="375.6" y="9.3">1</text>
<text x="4" y="76">B</text>
<text x="423.1" y="76">B</text>
<text x="3.3" y="215.7">A</text>
<text x="422.4" y="215.7">A</text>
<text x="51.7" y="276">4</text>
<text x="159.7" y="276">3</text>
<text x="267.6" y="276">2</text>
<text x="375.6" y="276">1</text>
</g>
<g font-size="6.3">
<text x="70.3" y="94.3">-100 ERH2 System Assy.</text>
<text x="287.1" y="186.9">-101 3/4 - 1/4 Reducer</text>
<text x="365.7" y="236.4">ERH2 SYSTEM</text>
</g>
<text font-size="4.9" x="407.4" y="256.5">N/C</text>
<g font-size="4.2">
<text x="40.9" y="19.7">4</text>
<text x="368.2" y="19.7">11</text>
<text x="130.9" y="25">12</text>
<text x="200.1" y="25">13</text>
<text x="253.1" y="25">14</text>
<text x="296.9" y="29.8">3</text>
<text x="90.1" y="30.4">10</text>
<text x="62.2" y="61.1">6</text>
<text x="80.3" y="61.1">7</text>
<text x="103.7" y="61.1">8</text>
<text x="241.3" y="62.7">A</text>
<text x="373.3" y="61.1">9</text>
<text x="306.5" y="73.3">2</text>
<text x="258.7" y="80.9">E</text>
<text x="224.4" y="107.5">SCALE 1 : 2</text>
<text x="226.8" y="103.4">DETAIL A</text>
<text x="257.2" y="107.5">5</text>
<text x="278.4" y="104.1">DETAIL E</text>
<text x="275.6" y="108.2">SCALE 1 : 1</text>
<text x="14.2" y="118.2">ITEM</text>
<text x="269.7" y="118.3">B</text>
<text x="14.7" y="122.3">NO.</text>
<text x="37.6" y="120.3">PART NUMBER</text>
<text x="85.8" y="120.3">SUPPLIER</text>
<text x="117.5" y="120.3">DESCRIPTION</text>
<text x="155.3" y="120.3">MATERIAL</text>
<text x="181.4" y="120.3">STOCK</text>
<text x="203.3" y="120.3">QTY.</text>
<text x="17.5" y="129.7">1</text>
<text x="25.1" y="129.7">-100</text>
<text x="112.6" y="129.7">ERH2 System Assy.</text>
<text x="155.9" y="138">Insulated</text>
<text x="17.5" y="140">2</text>
<text x="25.1" y="140">Nichrome Wire Coil</text>
<text x="155.2" y="142.2">Nichrome</text>
<text x="180.4" y="140">10' Wire</text>
<text x="206.7" y="140">1</text>
<text x="82.3" y="149.6">MCMASTER-</text>
<text x="120.8" y="147.5">Bendable</text>
<text x="17.5" y="151.6">3</text>
<text x="25.1" y="151.6">3856K911</text>
<text x="88.7" y="153.7">CARR</text>
<text x="115.9" y="151.6">Thermocouple</text>
<text x="124.7" y="155.7">Probe</text>
<text x="206.7" y="151.6">1</text>
<text x="17.5" y="161.9">4</text>
<text x="25.1" y="162">ME440-S23-01-ERH2-2-200</text>
<text x="119.3" y="161.9">Electrolyzer</text>
<text x="206.7" y="161.9">1</text>
<text x="269.7" y="165.5">B</text>
<text x="17.5" y="168.1">5</text>
<text x="25.1" y="168.2">ME440-S23-01-ERH2-3-300</text>
<text x="113.7" y="168.1">Storage Capsule</text>
<text x="349.9" y="172.1">SECTION B-B</text>
<text x="17.5" y="176.4">6</text>
<text x="26.3" y="176.4">361K32</text>
<text x="82.3" y="174.4">MCMASTER-</text>
<text x="88.7" y="178.5">CARR</text>
<text x="118.2" y="174.4">Barbed Hose</text>
<text x="124.8" y="178.5">Fitting</text>
<text x="206.7" y="176.4">1</text>
<text x="351.2" y="176.2">SCALE 2 : 1</text>
<text x="82.3" y="184.7">MCMASTER-</text>
<text x="112.8" y="184.7">Brass Low-Pressure</text>
<text x="17.5" y="186.8">7</text>
<text x="25.1" y="188.8">44555K162</text>
<text x="88.7" y="188.9">CARR</text>
<text x="111" y="188.8">Barbed Tube Fitting</text>
<text x="206.7" y="186.8">2</text>
<text x="17.5" y="197.1">8</text>
<text x="25.1" y="197.1">-101</text>
<text x="113" y="197.1">3/4 - 1/4 Reducer</text>
<text x="152.7" y="195.1">304 Stainless</text>
<text x="180.4" y="197.1">3/4&quot; Bar</text>
<text x="206.7" y="197.1">2</text>
<text x="160.2" y="199.3">Steel</text>
<text x="17.5" y="206.7">9</text>
<text x="26.3" y="206.7">5239K13</text>
<text x="82.3" y="204.7">MCMASTER-</text>
<text x="88.7" y="208.9">CARR</text>
<text x="114.8" y="204.7">PTFE Semi-Clear</text>
<text x="124" y="208.8">Tubing</text>
<text x="160.9" y="206.7">PTFE</text>
<text x="179.8" y="206.7">25' Tube</text>
<text x="206.7" y="206.7">4</text>
<text x="16.3" y="217.6">10</text>
<text x="25.1" y="217.6">1/4&quot; NPT Coupler F-F</text>
<text x="206.7" y="217.6">1</text>
<text x="82.3" y="226.3">MCMASTER-</text>
<text x="16.3" y="228.4">11</text>
<text x="25.1" y="228.4">2798K21</text>
<text x="88.7" y="230.5">CARR</text>
<text x="114.6" y="228.4">Pressure Gauge</text>
<text x="206.7" y="228.4">2</text>
<text x="16.3" y="238.8">12</text>
<text x="25.1" y="238.8">4537K24</text>
<text x="82.3" y="236.7">MCMASTER-</text>
<text x="113" y="238.8">3/4&quot; Yor-Lok Valve</text>
<text x="206.7" y="238.8">2</text>
<text x="88.7" y="240.9">CARR</text>
<text x="16.3" y="250.3">13</text>
<text x="26.3" y="250.3">89895K757</text>
<text x="82.3" y="248.3">MCMASTER-</text>
<text x="116.9" y="250.3">Stainless Steel</text>
<text x="119.3" y="246.2">3/4&quot; OD 304</text>
<text x="181" y="250.3">3' Tube</text>
<text x="206.7" y="250.3">1</text>
<text x="88.7" y="252.4">CARR</text>
<text x="124" y="254.4">Tubing</text>
<text x="361.1" y="257.6">ME440-S23-01-ERH2-1</text>
<text x="16.3" y="262.7">14</text>
<text x="26.3" y="262.7">4057K3</text>
<text x="82.3" y="260.6">MCMASTER-</text>
<text x="111.2" y="260.6">Ceramic Fiber Pipe</text>
<text x="206.7" y="262.7">1</text>
<text x="88.7" y="264.8">CARR</text>
<text x="121.2" y="264.7">Insulation</text>
</g>
<g font-size="4.2" fill="#808080">
<text x="355.6" y="113.7">1.50</text>
<text x="333.7" y="116.8">.50</text>
<text x="382" y="119.6">.74</text>
<text x="234.8" y="133.2">.75 STK</text>
<text x="253.1" y="141.5">.23</text>
<text x="405.6" y="143.3">35/64</text>
<text x="308.4" y="158.7">.01</text>
</g>
<g font-size="3.4">
<text x="350.2" y="229.5">TITLE:</text>
<text x="351.1" y="251.6">SIZE</text>
<text x="359.9" y="251.6">DWG. NO.</text>
<text x="408.9" y="251.7">REV</text>
<text x="351.2" y="265.2">SCALE: 1:8</text>
<text x="370.1" y="265.3">WEIGHT:</text>
<text x="396.9" y="265.2">SHEET 1 OF 1</text>
</g>
<text font-size="2.4" x="272.2" y="219.7">UNLESS OTHERWISE SPECIFIED:</text>
<g font-size="2.2">
<text x="327.8" y="220.1">NAME</text>
<text x="340.3" y="220.2">DATE</text>
<text x="271.9" y="225.3">DIMENSIONS ARE IN INCHES</text>
<text x="271.9" y="227.9">TOLERANCES:</text>
<text x="307.2" y="224.9">DRAWN</text>
<text x="271.9" y="230.6">FRACTIONAL</text>
<text x="271.9" y="233.2">ANGULAR: MACH</text>
<text x="287.2" y="230.6">1/16</text>
<text x="291.9" y="233.2">.5° BEND</text>
<text x="302.8" y="233.2">1°</text>
<text x="307.3" y="229.8">CHECKED</text>
<text x="271.9" y="238.5">THREE PLACE DECIMAL</text>
<text x="271.9" y="235.9">TWO PLACE DECIMAL</text>
<text x="298.2" y="238.5">.005</text>
<text x="298.4" y="235.9">.010</text>
<text x="307.2" y="234.5">ENG APPR.</text>
<text x="307.3" y="239.2">MFG APPR.</text>
<text x="307.3" y="243.9">Q.A.</text>
<text x="307.3" y="248.1">COMMENTS:</text>
</g>
<text font-size="2.1" x="275.5" y="265.1">DO NOT SCALE DRAWING</text>
<g font-size="2">
<text x="271.6" y="244.1">INTERPRET GEOMETRIC</text>
<text x="231.2" y="250.4">THE INFORMATION CONTAINED IN THIS</text>
<text x="234.9" y="246.8">PROPRIETARY AND CONFIDENTIAL</text>
<text x="271.5" y="250.2">MATERIAL</text>
<text x="271.6" y="246.6">TOLERANCING PER:</text>
<text x="231.2" y="252.9">DRAWING IS THE SOLE PROPERTY OF</text>
<text x="231.2" y="255.4">EMBRY-RIDDLE. ANY REPRODUCTION IN</text>
<text x="231.2" y="258">PART OR AS A WHOLE WITHOUT THE</text>
<text x="271.5" y="257">FINISH</text>
<text x="231.2" y="260.5">WRITTEN PERMISSION OF EMBRY-RIDDLE</text>
<text x="231.2" y="263">IS PROHIBITED.</text>
</g>
</svg>
